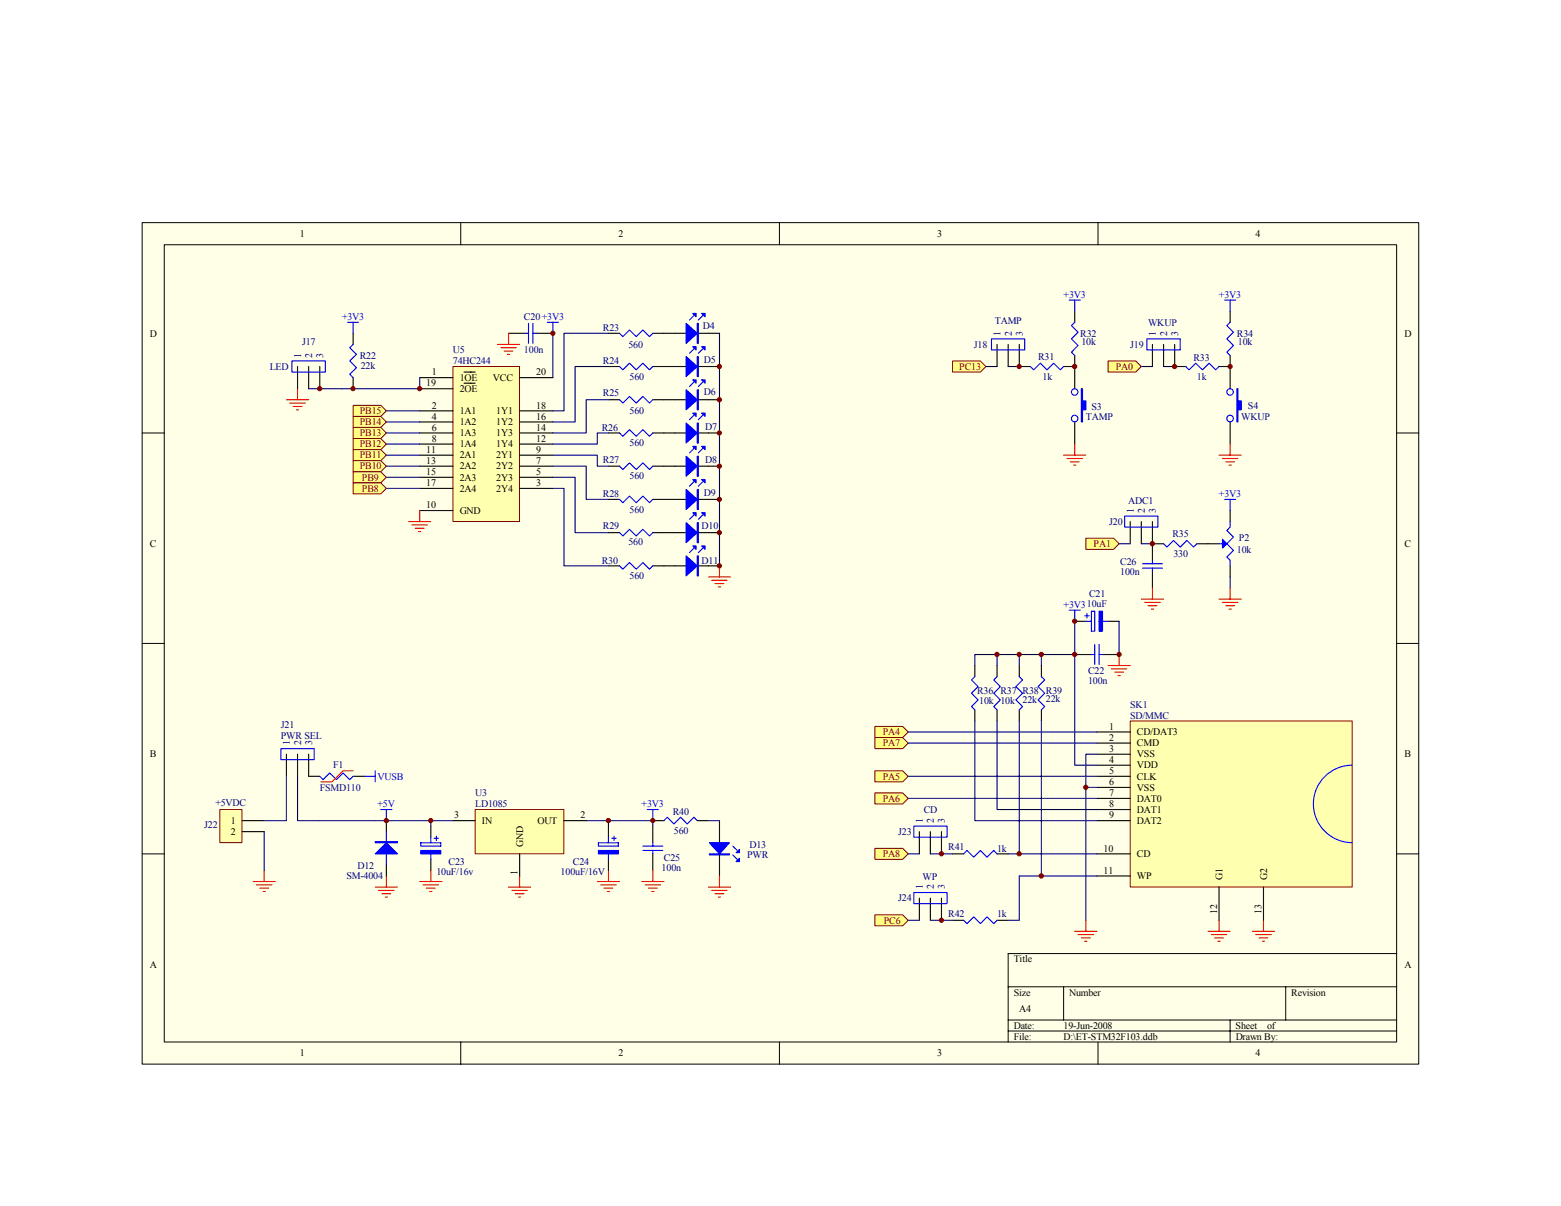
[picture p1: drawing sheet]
<svg xmlns="http://www.w3.org/2000/svg" width="279mm" height="216mm" viewBox="0 0 279 216" stroke-linecap="round" stroke-linejoin="round" font-family="sans-serif">
<path d="M25.4 39.9h228.5v150.6h-228.5z" fill="#ffffe8"/>
<g fill="none" stroke="#000" stroke-width=".18">
<path d="M25.4 39.9h228.5v150.6h-228.5zM82.5 39.9v3.9M139.5 39.9v3.9M196.5 39.9v3.9M29.4 43.8h220.6v142.7h-220.6zM25.4 77.5h4M250 77.5h4M25.4 115.2h4M250 115.2h4M25.4 152.9h4M250 152.9h4M180.4 176.7h69.6"/>
<path d="M190.4 176.7v5.9M230.1 176.7v5.9M250 170.7h-69.6v15.9M82.5 186.6v3.9M139.5 186.6v3.9M180.4 182.6h69.6M180.4 184.6h69.6M196.5 186.6v3.9M220.2 182.6v4"/>
</g>
<g fill="none" stroke="#f00" stroke-width=".2">
<path d="M67.2 158.8h3.9M67.8 159.4h2.7M68.4 160h1.6M69.2 156.8v2M75.1 157.8h4M75.7 158.4h2.8M76.3 159h1.6M76.9 159.6h.4M77.1 155.8v2M91 158.8h4M91.6 159.4h2.8M92.2 160h1.6"/>
<path d="M93 156.8v2M106.9 157.8h4M107.5 158.4h2.8M108.1 159h1.6M108.7 159.6h.4M108.9 155.8v2M114.9 157.8h3.9M115.5 158.4h2.7M116.1 159h1.5M116.7 159.6h.4M116.8 155.8v2M126.8 158.8h4"/>
<path d="M127.4 159.4h2.8M128 160h1.6M128.8 156.8v2M69 160.6h.4M92.8 160.6h.4M128.6 160.6h.4"/>
</g>
<path d="M116.8 147.9v3M116.8 152.9v2.9M116.8 146.9h2M124.8 146.9h2M128.8 146.9v9.9" fill="none" stroke="#000" stroke-width=".2"/>
<path d="M115.1 152.2h3.5M115.1 151.5h3.5M115.8 144.9h2M116.8 144.9v2M116.8 150.9v.6M116.8 152.2v.7M118.8 146.9l.6-.6 1.2 1.2 1.2-1.2 1.2 1.2 1.2-1.2 .6 .6M131.2 153.1l.8 .7M131.2 151.5l.8 .7" fill="none" stroke="#00f" stroke-width=".2"/>
<path d="M104.9 146.9h11.9v1M108.9 146.9v1M126.8 146.9h2" fill="none" stroke="#000080" stroke-width=".2"/>
<g fill="#00f" stroke="#00f" stroke-width=".2">
<path d="M127 150.9h3.6l-1.8 2z"/>
<path d="M131.7 154.2l.7-.6v.6z"/>
<path d="M131.7 152.7l.7-.6v.6z"/>
<path d="M127 152.9h3.6v.2h-3.6z" fill-rule="evenodd"/>
</g>
<path d="M85.1 144.9h15.8v7.9h-15.8z" fill="#ffffb0"/>
<path d="M85 144.9h15.9v7.9h-15.9z" fill="none" stroke="#800000" stroke-width=".18"/>
<g fill="none" stroke="#000" stroke-width=".2">
<path d="M108.9 59.7h2M116.8 59.7h12M192.4 55.7v2M220.2 55.7v2M108.9 65.6h2M108.9 71.6h2M108.9 77.5h2M116.8 65.6h12M116.8 71.6h12M116.8 77.5h12M182.4 65.6h2M190.4 65.6h2"/>
<path d="M192.4 63.6v6M192.4 75.5v4M210.3 65.6h1.9M218.2 65.6h2M220.2 63.6v6M220.2 75.5v4M108.9 83.5h2M108.9 89.4h2M108.9 95.4h2M116.8 83.5h12M116.8 89.4h12M116.8 95.4h12"/>
<path d="M206.3 97.3h2M214.2 97.3h4M220.2 91.4v2M108.9 101.3h2M116.8 101.3h12M174.5 119.1v2M178.5 119.1v2M182.4 119.1v2M186.4 119.1v2M192.4 117.2h3M192.4 111.2h2M197.3 117.2h3"/>
<path d="M198.3 111.2h2M220.2 101.3v2M174.5 127.1v2M178.5 127.1v2M182.4 127.1v2M186.4 127.1v2M77.1 147.9v2M77.1 153.8v2M81.1 146.9h3.9M93 152.9v3.9M100.9 146.9h4M108.9 147.9v2"/>
<path d="M108.9 153.8v2M170.5 152.9h2M178.5 152.9h1.9M170.5 164.8h2M178.5 164.8h1.9"/>
</g>
<g fill="none" stroke="#00f" stroke-width=".2">
<path d="M110.9 59.7l.6 .6 1.2-1.2 1.2 1.2 1.2-1.2 1.1 1.2 .6-.6M124.2 56.5l-.8 .8M125.8 56.5l-.8 .8M191.4 53.7h2M192.4 57.7l-.6 .6 1.2 1.2-1.2 1.2 1.2 1.1-1.2 1.3 .6 .5M192.4 53.7v2M219.2 53.7h2M220.2 57.7l-.6 .6 1.2 1.2-1.2 1.2 1.2 1.1-1.2 1.3 .6 .5M220.2 53.7v2M110.9 65.6l.6 .6 1.2-1.2 1.2 1.2 1.2-1.2 1.1 1.2 .6-.6M110.9 71.6l.6 .6 1.2-1.2 1.2 1.2 1.2-1.2 1.1 1.2 .6-.6M110.9 77.5l.6 .6 1.2-1.2 1.2 1.2 1.2-1.2 1.1 1.2 .6-.6"/>
<path d="M124.2 62.4l-.8 .8M124.2 68.4l-.8 .8M124.2 74.3l-.8 .8M125.8 62.4l-.8 .8M125.8 68.4l-.8 .8M125.8 74.3l-.8 .8M184.4 65.6l.6 .6 1.2-1.2 1.2 1.2 1.2-1.2 1.2 1.2 .6-.6M212.2 65.6l.6 .6 1.2-1.2 1.2 1.2 1.2-1.2 1.2 1.2 .6-.6M110.9 83.5l.6 .6 1.2-1.2 1.2 1.2 1.2-1.2 1.1 1.2 .6-.6M110.9 89.4l.6 .6 1.2-1.2 1.2 1.2 1.2-1.2 1.1 1.2 .6-.6M110.9 95.4l.6 .5 1.2-1.1 1.2 1.1 1.2-1.1 1.1 1.1 .6-.5M124.2 80.3l-.8 .8"/>
<path d="M124.2 86.2l-.8 .8M124.2 92.2l-.8 .8M124.2 98.1l-.8 .8M125.8 80.3l-.8 .8M125.8 86.2l-.8 .8M125.8 92.2l-.8 .8M125.8 98.1l-.8 .8M208.3 97.3l.6 .6 1.1-1.1 1.2 1.1 1.2-1.1 1.2 1.1 .6-.6M218.2 97.3h1.4M219.2 89.4h2M220.2 93.4v1l-.6 .6 1.2 1.2-1.2 1.1 1.2 1.2-1.2 1.2 .6 .6v1M220.2 89.4v2"/>
<path d="M110.9 101.3l.6 .6 1.2-1.2 1.2 1.2 1.2-1.2 1.1 1.2 .6-.6M191.4 109.2h2M192.4 109.2v2M194.1 110.2h.8M194.4 111.2h1M194.5 109.8v.8M195.4 109.4h.5v3.6h-.5zM195.4 117.2h.5M195.9 115.4v3.6M196.7 117.2h.6M196.7 115.4v3.6M196.7 111.2h1.6"/>
<path d="M174.5 121.1l-.6 .6 1.2 1.2-1.2 1.2 1.2 1.2-1.2 1.2 .6 .6M178.5 121.1l-.6 .6 1.2 1.2-1.2 1.2 1.2 1.2-1.2 1.2 .6 .6M182.4 121.1l.6 .6-1.2 1.2 1.2 1.2-1.2 1.2 1.2 1.2-.6 .6M186.4 121.1l.6 .6-1.2 1.2 1.2 1.2-1.2 1.2 1.2 1.2-.6 .6M75.3 150.9h3.6v.6h-3.6zM77.1 149.9v1M77.1 152.2v1.6M77.7 150.1h.8M78.1 149.7v.8M107.1 150.9h3.6v.6h-3.6zM108.9 149.9v1M108.9 152.2v1.6"/>
<path d="M109.5 150.1h.8M109.9 149.7v.8M172.5 152.9l.6-.7 1.2 1.3 1.2-1.3 1.2 1.3 1.2-1.3 .6 .7M172.5 164.8l.6 .6 1.2-1.3 1.2 1.3 1.2-1.3 1.2 1.3 .6-.6"/>
<circle cx="192.4" cy="74.9" r=".59"/>
<circle cx="192.4" cy="70.2" r=".58"/>
<circle cx="220.2" cy="74.9" r=".59"/>
<circle cx="220.2" cy="70.2" r=".58"/>
</g>
<g fill="#00f" stroke="#00f" stroke-width=".2">
<path d="M122.8 57.9l2 1.8-2 1.8z"/>
<path d="M125.6 56.1h.6v.6z"/>
<path d="M124 56.1h.6v.6z"/>
<path d="M122.8 63.8l2 1.8-2 1.8z"/>
<path d="M125.6 62.1h.6v.6z"/>
<path d="M124 62.1h.6v.6z"/>
<path d="M122.8 69.8l2 1.8-2 1.8z"/>
<path d="M125.6 68h.6v.6z"/>
<path d="M124 68h.6v.6z"/>
<path d="M122.8 75.7l2 1.8-2 1.8z"/>
<path d="M125.6 74h.6v.5z"/>
<path d="M124 74h.6v.5z"/>
<path d="M122.8 81.7l2 1.8-2 1.8z"/>
<path d="M125.6 79.9h.6v.6z"/>
<path d="M124 79.9h.6v.6z"/>
<path d="M122.8 87.6l2 1.8-2 1.8z"/>
<path d="M125.6 85.9h.6v.5z"/>
<path d="M124 85.9h.6v.5z"/>
<path d="M122.8 93.6l2 1.8-2 1.8z"/>
<path d="M125.6 91.8h.6v.6z"/>
<path d="M124 91.8h.6v.6z"/>
<path d="M122.8 99.5l2 1.8-2 1.8z"/>
<path d="M125.6 97.7h.6v.6z"/>
<path d="M124 97.7h.6v.6z"/>
<path d="M218.8 96.5l.8 .8-.8 .8z"/>
<path d="M75.3 152.2h3.6v.7h-3.6z" fill-rule="evenodd"/>
<path d="M107.1 152.2h3.6v.7h-3.6z" fill-rule="evenodd"/>
<path d="M124.8 57.9h.2v3.6h-.2z" fill-rule="evenodd"/>
<path d="M124.8 63.8h.2v3.6h-.2z" fill-rule="evenodd"/>
<path d="M124.8 69.8h.2v3.6h-.2z" fill-rule="evenodd"/>
<path d="M124.8 75.7h.2v3.6h-.2z" fill-rule="evenodd"/>
<path d="M124.8 81.7h.2v3.6h-.2z" fill-rule="evenodd"/>
<path d="M124.8 87.6h.2v3.6h-.2z" fill-rule="evenodd"/>
<path d="M124.8 93.6h.2v3.6h-.2z" fill-rule="evenodd"/>
<path d="M124.8 99.5h.2v3.6h-.2z" fill-rule="evenodd"/>
<path d="M193.6 69.6h.2v2.2h.6v1.6h-.6v2.1h-.2z" fill-rule="evenodd"/>
<path d="M221.4 69.6h.2v2.2h.6v1.6h-.6v2.1h-.2z" fill-rule="evenodd"/>
<path d="M196.7 109.4h.6v3.6h-.6z" fill-rule="evenodd"/>
</g>
<path d="M128.8 59.7v41.6M192.4 111.2v6M200.3 111.2v6" fill="none" stroke="#000080" stroke-width=".2"/>
<g fill="none" stroke="#f00" stroke-width=".2">
<path d="M192.4 79.5v2M220.2 79.5v2M190.4 81.5h4M191 82.1h2.8M191.6 82.7h1.5M192.2 83.3h.4M218.2 81.5h4M218.8 82.1h2.8M219.4 82.7h1.6M220 83.3h.4M198.3 119.1h4M198.9 119.7h2.8"/>
<path d="M200.3 117.2v1.9M218.2 107.2h4M218.8 107.8h2.8M219.4 108.4h1.6M220 109h.4M220.2 105.3v1.9M199.5 120.3h1.6M200.1 120.9h.4M216.2 166.7h4M216.8 167.3h2.8M217.4 167.9h1.6M218 168.5h.4"/>
<path d="M218.2 164.8v1.9M224.2 166.7h3.9M224.8 167.3h2.7M225.3 167.9h1.6M226 168.5h.3M226.1 164.8v1.9"/>
</g>
<g fill="#ffff80" stroke="#800000" stroke-width=".18">
<path d="M156.6 151.9h5l1 1-1 .9h-5z" fill-rule="evenodd"/>
<path d="M156.6 130h5l1 1-1 1h-5z" fill-rule="evenodd"/>
<path d="M156.6 132h5l1 1-1 1h-5z" fill-rule="evenodd"/>
<path d="M156.6 138h5l1 1-1 1h-5z" fill-rule="evenodd"/>
<path d="M156.6 141.9h5l1 1-1 1h-5z" fill-rule="evenodd"/>
<path d="M156.6 163.8h5l1 1-1 .9h-5z" fill-rule="evenodd"/>
<path d="M170.5 64.6h5l1 1-1 1h-5z" fill-rule="evenodd"/>
<path d="M198.3 64.6h5l1 1-1 1h-5z" fill-rule="evenodd"/>
<path d="M194.4 96.4h4.9l1 .9-1 1h-4.9z" fill-rule="evenodd"/>
</g>
<path d="M81.1 65.6h11.9v27.8h-11.9z" fill="#ffffb0"/>
<path d="M81.1 65.6h11.9v27.8h-11.9z" fill="none" stroke="#800000" stroke-width=".18"/>
<g fill="none" stroke="#000" stroke-width=".2">
<path d="M75.1 67.6h6M75.1 73.6h6M75.1 75.5h6M75.1 77.5h6M75.1 79.5h6M75.1 69.6h6M83.1 66.6h1.9M83.1 68.6h1.9M93 67.6h6M93 73.6h6M93 75.5h6M93 77.5h6"/>
<path d="M93 79.5h6M75.1 87.4h6M75.1 85.4h6M75.1 83.5h6M75.1 81.5h6M75.1 91.4h6M93 87.4h6M93 85.4h6M93 83.5h6M93 81.5h6"/>
</g>
<path d="M73.1 93.4h4M73.7 94h2.8M74.3 94.6h1.6M74.9 95.2h.4M75.1 91.4v2" fill="none" stroke="#f00" stroke-width=".2"/>
<g fill="#ffff80" stroke="#800000" stroke-width=".18">
<path d="M63.2 72.6h5l1 1-1 .9h-5z" fill-rule="evenodd"/>
<path d="M63.2 74.5h5l1 1-1 1h-5z" fill-rule="evenodd"/>
<path d="M63.2 76.5h5l1 1-1 1h-5z" fill-rule="evenodd"/>
<path d="M63.2 78.5h5l1 1-1 1h-5z" fill-rule="evenodd"/>
<path d="M63.2 80.5h5l1 1-1 1h-5z" fill-rule="evenodd"/>
<path d="M63.2 82.5h5l1 1-1 1h-5z" fill-rule="evenodd"/>
<path d="M63.2 84.5h5l1 .9-1 1h-5z" fill-rule="evenodd"/>
<path d="M63.2 86.4h5l1 1-1 1h-5z" fill-rule="evenodd"/>
</g>
<g fill="none" stroke="#000080" stroke-width=".2">
<path d="M99 59.7v7.9M108.9 59.7h-8v13.9h-1.9M69.2 73.6h5.9M69.2 75.5h5.9M69.2 77.5h5.9M69.2 79.5h5.9M75.1 67.6v2h-13.9M108.9 65.6h-6v9.9h-3.9M108.9 71.6h-4v5.9h-5.9M108.9 77.5h-2v2h-7.9M69.2 81.5h5.9M69.2 83.5h5.9"/>
<path d="M69.2 85.4h5.9M69.2 87.4h5.9M99 81.5h7.9v2h2M99 83.5h5.9v5.9h4M99 85.4h3.9v10h6M99 87.4h1.9v13.9h8M70.1 146.9h11M77.1 146.9v1"/>
</g>
<path d="M62.2 57.7h2M63.2 57.7v2M94 59.7h.6M94.6 57.9v3.6M95.4 59.7h.6M95.4 57.9v3.6M98 57.7h2M99 57.7v2M63.2 61.7l-.6 .5 1.2 1.2-1.2 1.2 1.2 1.2-1.2 1.2 .6 .6" fill="none" stroke="#00f" stroke-width=".2"/>
<path d="M63.2 59.7v2M91 59.7h3M96 59.7h3M63.2 67.6v2" fill="none" stroke="#000" stroke-width=".2"/>
<g fill="none" stroke="#f00" stroke-width=".2">
<path d="M91 59.7v2M51.3 71.6h3.9M51.9 72.2h2.8M52.5 72.8h1.6M53.1 73.4h.3M53.3 69.6v2M89 61.7h4M89.6 62.2h2.8M90.2 62.8h1.6M90.8 63.4h.4M126.8 103.3h4M127.4 103.9h2.8"/>
<path d="M128 104.5h1.6M128.6 105.1h.4M128.8 101.3v2"/>
</g>
<g fill="#800000" stroke="#800000" stroke-width=".18">
<circle cx="128.8" cy="65.6" r=".38"/>
<circle cx="128.8" cy="71.6" r=".38"/>
<circle cx="128.8" cy="77.5" r=".38"/>
<circle cx="128.8" cy="83.5" r=".38"/>
<circle cx="128.8" cy="89.4" r=".38"/>
<circle cx="128.8" cy="95.4" r=".38"/>
<circle cx="128.8" cy="101.3" r=".38"/>
<circle cx="99" cy="59.7" r=".38"/>
<circle cx="192.4" cy="65.6" r=".39"/>
<circle cx="220.2" cy="65.6" r=".38"/>
<circle cx="63.2" cy="69.6" r=".38"/>
<circle cx="75.1" cy="69.6" r=".39"/>
</g>
<path d="M39.4 144.9h3.9v6h-3.9z" fill="#ffffb0"/>
<path d="M39.3 144.9h4v6h-4z" fill="none" stroke="#800000" stroke-width=".18"/>
<path d="M51.3 135v4M53.3 135v4M55.2 135v4M43.3 146.9h4M43.3 148.9h4" fill="none" stroke="#000" stroke-width=".2"/>
<path d="M50.3 134h5.9v2h-5.9zM65.2 139h2M67.2 138v2" fill="none" stroke="#00f" stroke-width=".2"/>
<path d="M51.3 139v7.9h-4M47.3 148.9v6.9" fill="none" stroke="#000080" stroke-width=".2"/>
<path d="M45.3 157.8h4M45.9 158.4h2.8M46.5 159h1.6M47.1 159.6h.4M47.3 155.8v2" fill="none" stroke="#f00" stroke-width=".2"/>
<path d="M202.3 129.1h39.7v29.7h-39.7z" fill="#ffffb0"/>
<path d="M202.3 129.1h39.7v29.7h-39.7z" fill="none" stroke="#800000" stroke-width=".18"/>
<g fill="none" stroke="#000" stroke-width=".2">
<path d="M53.3 65.6v4M55.2 65.6v4M57.2 65.6v4M178.5 61.7v3.9M180.4 61.7v3.9M182.4 61.7v3.9M206.3 61.7v3.9M208.3 61.7v3.9M210.3 61.7v3.9M202.3 93.4v3.9M204.3 93.4v3.9M206.3 93.4v6.9"/>
<path d="M206.3 102.3v3M55.2 139h2M63.2 139h2M196.3 131h6M196.3 133h6M196.3 135h6M196.3 137h6M196.3 139h6M69.2 146.9v2M69.2 154.8v2M164.6 148.9v4M166.5 148.9v4"/>
<path d="M168.5 148.9v4M196.3 142.9h6M196.3 141h6M196.3 144.9h6M196.3 146.9h6M196.3 152.9h6M196.3 156.8h6M218.2 158.8v6M226.1 158.8v6M164.6 160.8v4M166.5 160.8v4M168.5 160.8v4"/>
</g>
<g fill="none" stroke="#00f" stroke-width=".2">
<path d="M52.3 64.6h5.9v2h-5.9zM177.5 60.7h5.9v2h-5.9zM205.3 60.7h5.9v2h-5.9zM201.3 92.4h6v2h-6zM204.5 100.9h3.6M204.5 101.7h3.6M206.3 100.3v.6M206.3 101.7v.6M57.2 139l.6 .6 1.2-1.2 1.2 1.2 1.2-1.2 1.2 1.2 .6-.6M242 137a6.9 6.9 0 0 0-6.9 6.9 6.9 6.9 0 0 0 6.9 7M68.2 144.9h1.9M69.2 144.9v2"/>
<path d="M69.2 148.9v5.9M163.6 159.8h5.9v2h-5.9zM163.6 147.9h5.9v2h-5.9z"/>
</g>
<g fill="none" stroke="#000080" stroke-width=".2">
<path d="M55.2 69.6h6M176.5 65.6h2M180.4 65.6h2M204.3 65.6h2M208.3 65.6h2M200.3 97.3h2M204.3 97.3h2M174.5 119.1v-1.9h17.9v19.8h3.9M178.5 117.2v1.9M182.4 117.2v1.9M186.4 117.2v1.9M220.2 103.3v2"/>
<path d="M53.3 139v7.9h16.8M162.6 131h33.7M162.6 133h33.7M162.6 139h33.7M174.5 129.1v17.8h21.8M178.5 129.1v15.8h17.8M182.4 129.1v23.8M186.4 129.1v27.7M196.3 135h-1.9v29.8M162.6 142.9h33.7M162.6 152.9h2M166.5 152.9h4"/>
<path d="M180.4 152.9h15.9M194.4 141h1.9M196.3 156.8h-13.9v8h-2M162.6 164.8h2M166.5 164.8h4"/>
</g>
<path d="M204.3 107.2h4M204.9 107.8h2.8M205.5 108.4h1.6M206.1 109h.4M206.3 105.3v1.9M192.4 166.7h3.9M193 167.3h2.8M193.6 167.9h1.5M194.1 168.5h.4M194.4 164.8v1.9" fill="none" stroke="#f00" stroke-width=".2"/>
<g fill="#800000" stroke="#800000" stroke-width=".18">
<circle cx="116.8" cy="146.9" r=".38"/>
<circle cx="108.9" cy="146.9" r=".39"/>
<circle cx="77.1" cy="146.9" r=".38"/>
<circle cx="200.3" cy="117.2" r=".38"/>
<circle cx="192.4" cy="117.2" r=".39"/>
<circle cx="194.3" cy="140.9" r=".39"/>
<circle cx="178.4" cy="117.2" r=".39"/>
<circle cx="186.4" cy="117.2" r=".39"/>
<circle cx="182.4" cy="117.2" r=".38"/>
<circle cx="182.4" cy="152.8" r=".38"/>
<circle cx="57.2" cy="69.6" r=".39"/>
<circle cx="182.4" cy="65.6" r=".38"/>
<circle cx="210.2" cy="65.6" r=".39"/>
<circle cx="168.5" cy="152.8" r=".38"/>
<circle cx="168.5" cy="164.7" r=".38"/>
<circle cx="186.4" cy="156.8" r=".39"/>
<circle cx="206.3" cy="97.3" r=".39"/>
<circle cx="69.1" cy="146.9" r=".39"/>
<circle cx="192.4" cy="111.2" r=".39"/>
</g>
<g fill="#00f" stroke="#00f" stroke-width=".2">
<path d="M69.2 150.9l1.9 2h-3.9z"/>
<path d="M67.2 150.7h3.9v.2h-3.9z" fill-rule="evenodd"/>
</g>
<path d="M63.2 138h-1.8l-2 2h-2" fill="none" stroke="#ee0e22" stroke-width=".2"/>
<g font-size="1.8">
<text x="53.7" y="42.4">1</text>
<text x="110.7" y="42.4">2</text>
<text x="167.7" y="42.4">3</text>
<text x="224.7" y="42.4">4</text>
<text x="26.8" y="60.3">D</text>
<text x="251.4" y="60.3">D</text>
<text x="76.3" y="69.2">19</text>
<text x="77.3" y="67.2">1</text>
<text x="82.3" y="68.2">1OE</text>
<text x="82.3" y="70.2">2OE</text>
<text x="88.2" y="68.2">VCC</text>
<text x="96" y="67.2">20</text>
<text x="77.3" y="73.1">2</text>
<text x="77.3" y="75.1">4</text>
<text x="77.3" y="77.1">6</text>
<text x="82.3" y="74.1">1A1</text>
<text x="82.3" y="76.1">1A2</text>
<text x="88.8" y="76.1">1Y2</text>
<text x="88.8" y="74.1">1Y1</text>
<text x="96" y="77.1">14</text>
<text x="96" y="75.1">16</text>
<text x="96" y="73.1">18</text>
<text x="76.3" y="81.1">11</text>
<text x="76.3" y="83.1">13</text>
<text x="77.3" y="79.1">8</text>
<text x="82.3" y="78.1">1A3</text>
<text x="82.3" y="80.1">1A4</text>
<text x="82.3" y="82.1">2A1</text>
<text x="88.8" y="80.1">1Y4</text>
<text x="88.8" y="78.1">1Y3</text>
<text x="88.8" y="82.1">2Y1</text>
<text x="96" y="79.1">12</text>
<text x="96" y="83.1">7</text>
<text x="96" y="81.1">9</text>
<text x="76.3" y="85">15</text>
<text x="76.3" y="87">17</text>
<text x="82.3" y="84">2A2</text>
<text x="82.3" y="86">2A3</text>
<text x="82.3" y="88">2A4</text>
<text x="88.8" y="88">2Y4</text>
<text x="88.8" y="86">2Y3</text>
<text x="88.8" y="84">2Y2</text>
<text x="96" y="87">3</text>
<text x="96" y="85">5</text>
<text x="76.3" y="91">10</text>
<text x="82.3" y="92">GND</text>
<text x="26.8" y="97.9">C</text>
<text x="251.4" y="97.9">C</text>
<text x="198.5" y="130.6">1</text>
<text x="203.5" y="131.6">CD/DAT3</text>
<text x="26.8" y="135.6">B</text>
<text x="198.5" y="132.6">2</text>
<text x="198.5" y="134.6">3</text>
<text x="198.5" y="136.6">4</text>
<text x="203.5" y="133.6">CMD</text>
<text x="203.5" y="135.6">VSS</text>
<text x="203.5" y="137.6">VDD</text>
<text x="251.4" y="135.6">B</text>
<text x="198.5" y="138.6">5</text>
<text x="198.5" y="142.5">7</text>
<text x="198.5" y="140.5">6</text>
<text x="203.5" y="139.6">CLK</text>
<text x="203.5" y="143.5">DAT0</text>
<text x="203.5" y="141.5">VSS</text>
<text x="41.3" y="147.5">1</text>
<text x="41.3" y="149.5">2</text>
<text x="81.3" y="146.5">3</text>
<text x="86.3" y="147.5">IN</text>
<text x="96.2" y="147.5">OUT</text>
<text x="103.9" y="146.5">2</text>
<text x="198.5" y="144.5">8</text>
<text x="198.5" y="146.5">9</text>
<text x="203.5" y="145.5">DAT1</text>
<text x="203.5" y="147.5">DAT2</text>
<text x="93.6" y="151.7" transform="rotate(-90 93.6 151.7)">GND</text>
<text x="197.5" y="152.4">10</text>
<text x="203.5" y="153.4">CD</text>
<text x="92.6" y="156.6" transform="rotate(-90 92.6 156.6)">1</text>
<text x="197.5" y="156.4">11</text>
<text x="203.5" y="157.4">WP</text>
<text x="218.8" y="157.6" transform="rotate(-90 218.8 157.6)">G1</text>
<text x="226.8" y="157.6" transform="rotate(-90 226.8 157.6)">G2</text>
<text x="217.8" y="163.6" transform="rotate(-90 217.8 163.6)">12</text>
<text x="225.8" y="163.6" transform="rotate(-90 225.8 163.6)">13</text>
<text x="26.8" y="173.2">A</text>
<text x="181.4" y="172.3">Title</text>
<text x="251.4" y="173.2">A</text>
<text x="181.4" y="178.2">Size</text>
<text x="191.4" y="178.2">Number</text>
<text x="231.1" y="178.2">Revision</text>
<text x="181.4" y="184.2">Date:</text>
<text x="182.4" y="181.2">A4</text>
<text x="190.4" y="184.2">19-Jun-2008</text>
<text x="221.2" y="184.2">Sheet</text>
<text x="226.8" y="184.2">of</text>
<text x="53.7" y="189.1">1</text>
<text x="110.7" y="189.1">2</text>
<text x="167.7" y="189.1">3</text>
<text x="181.4" y="186.1">File:</text>
<text x="190.4" y="186.1">D:\ET-STM32F103.ddb</text>
<text x="221.2" y="186.1">Drawn By:</text>
<text x="224.7" y="189.1">4</text>
</g>
<g font-size="1.8" fill="#00f">
<text x="190.4" y="53.3">+3V3</text>
<text x="218.2" y="53.3">+3V3</text>
<text x="61.2" y="57.3">+3V3</text>
<text x="218.2" y="89">+3V3</text>
<text x="190.4" y="108.8">+3V310uF</text>
<text x="67.6" y="139.6">VUSB</text>
<text x="67.6" y="144.5">+5V</text>
<text x="114.9" y="144.5">+3V3</text>
</g>
<g font-size="1.8" fill="#000080">
<text x="93.8" y="57.3">C20+3V3</text>
<text x="107.9" y="59.3">R23</text>
<text x="125.8" y="58.9">D4</text>
<text x="178.1" y="58.1">TAMP</text>
<text x="205.5" y="58.3">WKUP</text>
<text x="53.9" y="64" transform="rotate(-90 53.9 64)">1</text>
<text x="54.1" y="61.8">J17</text>
<text x="55.9" y="64" transform="rotate(-90 55.9 64)">2</text>
<text x="57.9" y="64" transform="rotate(-90 57.9 64)">3</text>
<text x="64.4" y="64.2">R22</text>
<text x="64.6" y="66">22k</text>
<text x="81.1" y="63.2">U5</text>
<text x="81.1" y="65.2">74HC244</text>
<text x="93.8" y="63.2">100n</text>
<text x="107.9" y="65.2">R24</text>
<text x="112.5" y="62.2">560</text>
<text x="126" y="65">D5</text>
<text x="174.3" y="62.2">J18</text>
<text x="179.1" y="60.1" transform="rotate(-90 179.1 60.1)">1</text>
<text x="181.1" y="60.1" transform="rotate(-90 181.1 60.1)">2</text>
<text x="183.1" y="60.1" transform="rotate(-90 183.1 60.1)">3</text>
<text x="185.8" y="64.4">R31</text>
<text x="193.4" y="60.3">R32</text>
<text x="193.5" y="61.8">10k</text>
<text x="202.3" y="62.2">J19</text>
<text x="206.9" y="60.1" transform="rotate(-90 206.9 60.1)">1</text>
<text x="208.9" y="60.1" transform="rotate(-90 208.9 60.1)">2</text>
<text x="210.9" y="60.1" transform="rotate(-90 210.9 60.1)">3</text>
<text x="213.6" y="64.6">R33</text>
<text x="221.4" y="60.3">R34</text>
<text x="221.6" y="61.8">10k</text>
<text x="48.3" y="66.2">LED</text>
<text x="107.9" y="71">R25</text>
<text x="112.7" y="68">560</text>
<text x="126" y="70.8">D6</text>
<text x="186.6" y="68">1k</text>
<text x="214.2" y="68">1k</text>
<text x="107.7" y="77.1">R26</text>
<text x="112.7" y="74.1">560</text>
<text x="126.2" y="76.9">D7</text>
<text x="194.4" y="75.1">TAMP</text>
<text x="195.3" y="73.3">S3</text>
<text x="222.2" y="75.1">WKUP</text>
<text x="223.4" y="73.1">S4</text>
<text x="107.9" y="82.8">R27</text>
<text x="112.7" y="79.9">560</text>
<text x="126.2" y="82.8">D8</text>
<text x="107.9" y="89">R28</text>
<text x="112.7" y="85.8">560</text>
<text x="126" y="88.8">D9</text>
<text x="107.9" y="94.7">R29</text>
<text x="112.7" y="91.8">560</text>
<text x="125.6" y="94.7">D10</text>
<text x="198.5" y="94">J20</text>
<text x="201.9" y="90.2">ADC1</text>
<text x="202.9" y="91.8" transform="rotate(-90 202.9 91.8)">1</text>
<text x="204.9" y="91.8" transform="rotate(-90 204.9 91.8)">2</text>
<text x="206.9" y="91.8" transform="rotate(-90 206.9 91.8)">3</text>
<text x="107.7" y="100.9">R30</text>
<text x="112.5" y="97.5">560</text>
<text x="125.6" y="100.9">D11</text>
<text x="200.5" y="101.1">C26</text>
<text x="209.8" y="96.1">R35</text>
<text x="210" y="99.7">330</text>
<text x="221.4" y="98.9">10k</text>
<text x="221.8" y="96.9">P2</text>
<text x="112.7" y="103.7">560</text>
<text x="194.9" y="106.8">C21</text>
<text x="200.5" y="102.9">100n</text>
<text x="174.9" y="124.3">R36 R37 R38 R39</text>
<text x="183" y="125.9">22k</text>
<text x="187.2" y="125.7">22k</text>
<text x="194.8" y="120.7">C22</text>
<text x="194.8" y="122.5">100n</text>
<text x="50.3" y="130.2">J21</text>
<text x="175.3" y="126.1">10k 10k</text>
<text x="202.3" y="126.7">SK1</text>
<text x="202.3" y="128.7">SD/MMC</text>
<text x="50.3" y="132.2">PWR SEL</text>
<text x="51.9" y="133.4" transform="rotate(-90 51.9 133.4)">1</text>
<text x="53.9" y="133.4" transform="rotate(-90 53.9 133.4)">2</text>
<text x="55.9" y="133.4" transform="rotate(-90 55.9 133.4)">3</text>
<text x="59.6" y="137.6">F1</text>
<text x="57.2" y="141.5">FSMD110</text>
<text x="85" y="142.5">U3</text>
<text x="36.6" y="148.3">J22</text>
<text x="38.5" y="144.3">+5VDC</text>
<text x="85" y="144.5">LD1085</text>
<text x="120.4" y="145.9">R40</text>
<text x="120.6" y="149.3">560</text>
<text x="160.8" y="149.5">J23</text>
<text x="165.2" y="147.3" transform="rotate(-90 165.2 147.3)">1</text>
<text x="165.3" y="145.5">CD</text>
<text x="167.2" y="147.3" transform="rotate(-90 167.2 147.3)">2</text>
<text x="169.1" y="147.3" transform="rotate(-90 169.1 147.3)">3</text>
<text x="64" y="155.6">D12</text>
<text x="80.3" y="154.8">C23</text>
<text x="102.5" y="154.8">C24</text>
<text x="118.4" y="156">100n</text>
<text x="118.8" y="154.2">C25</text>
<text x="133.7" y="153.6">PWR</text>
<text x="134.1" y="151.8">D13</text>
<text x="169.7" y="152.3">R41</text>
<text x="178.5" y="152.4">1k</text>
<text x="62" y="157.4">SM-4004</text>
<text x="78.1" y="156.6">10uF/16v</text>
<text x="100.4" y="156.6">100uF/16V</text>
<text x="160.8" y="161.4">J24</text>
<text x="165.1" y="157.6">WP</text>
<text x="165.2" y="159.2" transform="rotate(-90 165.2 159.2)">1</text>
<text x="167.2" y="159.2" transform="rotate(-90 167.2 159.2)">2</text>
<text x="169.1" y="159.2" transform="rotate(-90 169.1 159.2)">3</text>
<text x="169.7" y="164.1">R42</text>
<text x="178.5" y="164.1">1k</text>
</g>
<g font-size="1.8" fill="#800000">
<text x="171.7" y="66.2">PC13</text>
<text x="199.7" y="66.2">PA0</text>
<text x="64.4" y="74.1">PB15</text>
<text x="64.4" y="76.1">PB14</text>
<text x="64.4" y="78.1">PB13</text>
<text x="64.4" y="80.1">PB12</text>
<text x="64.4" y="82.1">PB11</text>
<text x="64.4" y="84">PB10</text>
<text x="64.8" y="86">PB9</text>
<text x="64.8" y="88">PB8</text>
<text x="195.7" y="97.9">PA1</text>
<text x="158" y="131.6">PA4</text>
<text x="158" y="133.6">PA7</text>
<text x="158" y="139.6">PA5</text>
<text x="158" y="143.5">PA6</text>
<text x="158" y="153.4">PA8</text>
<text x="158.2" y="165.3">PC6</text>
</g>
</svg>
